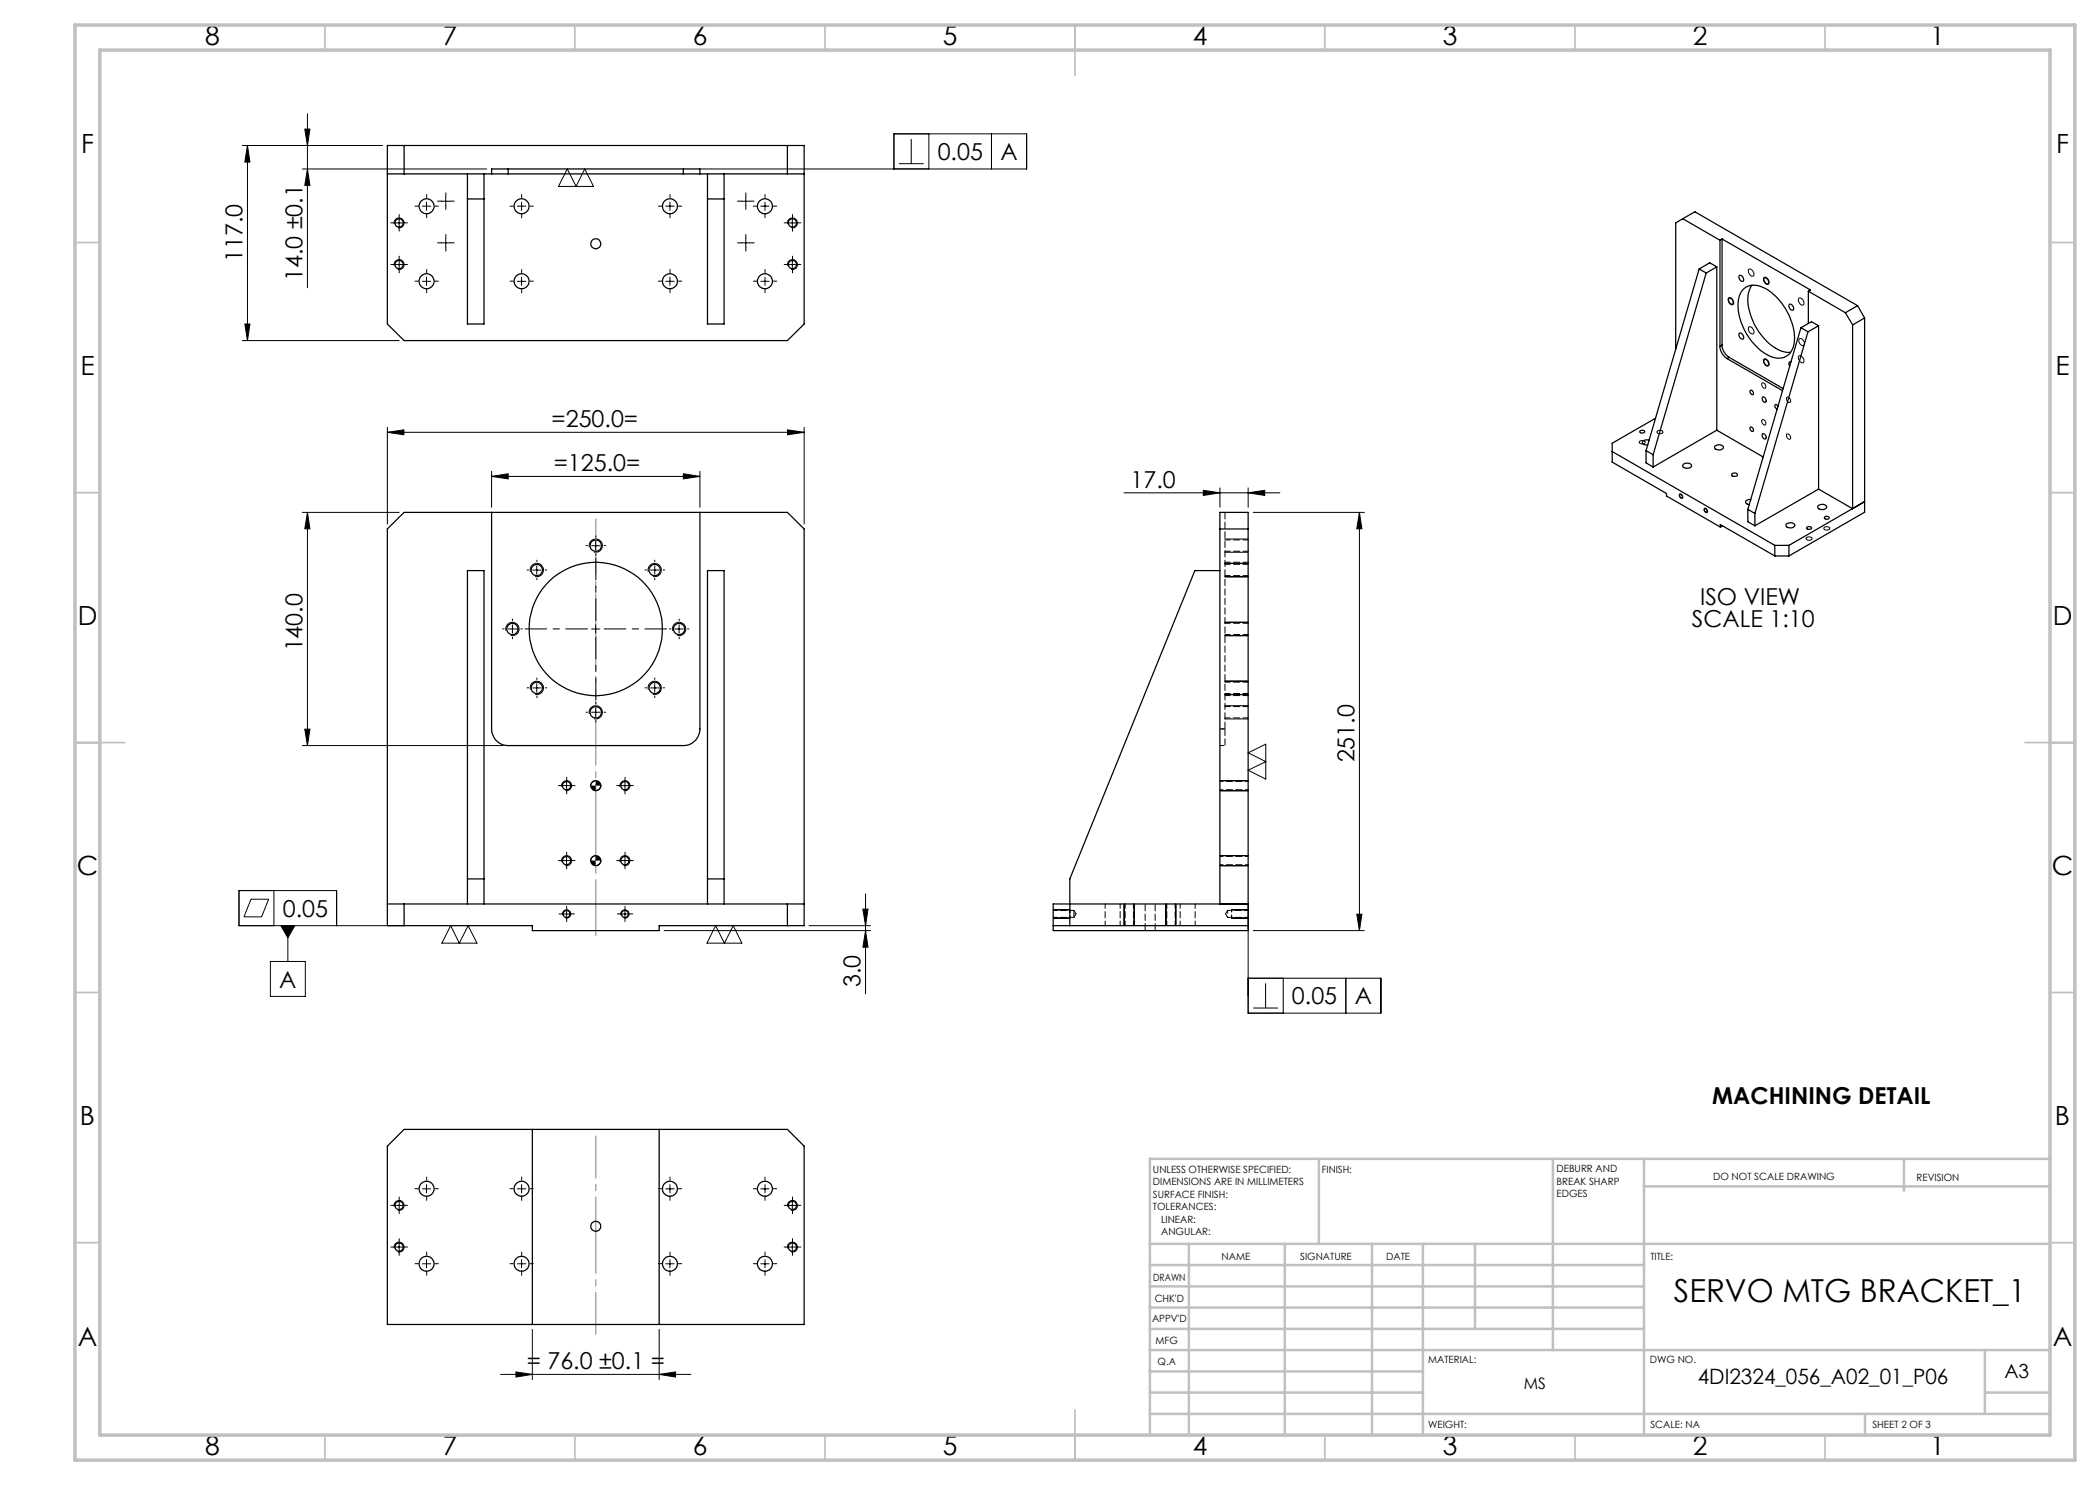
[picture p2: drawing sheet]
<svg xmlns="http://www.w3.org/2000/svg" width="420mm" height="297mm" viewBox="0 0 420 297" stroke-linecap="round" stroke-linejoin="round" font-family="sans-serif">
<g fill="none" stroke="#000" stroke-width=".2">
<path d="M48.5 29.1h28M49.5 29.1v39M49.5 29.1l.5 3.3h-1zM60.5 33.8h36.8M61 25.8h1l-.5 3.3zM61.5 22.8v34.7M61.5 33.8l.5 3.3h-1zM89.1 39.4v1.7M113.5 33.8l1.7 3.5 1.7-3.5 1.8 3.5h-7zM140 33.8h65.3v-7h-26.5v7M149.2 39.4v1.7M179.8 32.7h4.9"/>
<path d="M182.2 27.8v4.9M185.8 26.8v7M198.3 26.8v7M78.8 53.2a1.01 1.01 0 0 1 1-1.3 1.01 1.01 0 0 1 1 1.1 1.01 1.01 0 0 1-1.2 .9M78.8 44.8a1 1 0 0 1 .9-1.2 1 1 0 0 1 1.1 1.1 1 1 0 0 1-1.2 .8M79 52.9h1.6M79 44.6h1.6M79.8 43.7v1.7M79.8 52.1v1.7M84.5 56.3h1.6M84.5 41.2h1.6M85.3 40.4v1.7"/>
<path d="M85.3 55.4v1.7M88.3 40.2h1.7M88.3 48.6h1.7M89.1 47.8v1.6M103.5 56.3h1.7M103.5 41.2h1.7M104.3 40.4v1.7M104.3 55.4v1.7M133.1 56.3h1.7M133.1 41.2h1.7M134 40.4v1.7M134 55.4v1.7"/>
<path d="M148.3 40.2h1.7M148.3 48.6h1.7M149.2 47.8v1.6M152.2 56.3h1.6M152.2 41.2h1.6M153 40.4v1.7M153 55.4v1.7M157.5 53.2a1 1 0 0 1 .9-1.3 1 1 0 0 1 1.1 1.1 1 1 0 0 1-1.3 .9M157.5 44.8a.99 .99 0 0 1 .9-1.2 .99 .99 0 0 1 1.1 1.1 .99 .99 0 0 1-1.3 .8M157.7 52.9h1.6M157.7 44.6h1.6M158.5 43.7v1.7"/>
<path d="M158.5 52.1v1.7M345.8 59.5a.91 .91 0 0 1 .7 1.5 .92 .92 0 0 1-.7-1.5zM349.8 53.8a.95 .95 0 0 1 .9 1.4 .93 .93 0 0 1-.9-1.4zM352.8 55.5a.88 .88 0 0 1 .9 .4 .88 .88 0 0 1-.1 1 1.02 1.02 0 0 1-.8-1.4zM359.8 59.7a.84 .84 0 0 1 .8 .4 .84 .84 0 0 1-.1 .9 1.05 1.05 0 0 1-.7-1.3zM48.5 68.1h31.3M49 64.8h1l-.5 3.3zM349.8 65.4a.87 .87 0 0 1 1 1.1 .46 .46 0 0 1-.5 .3 .46 .46 0 0 1-.4-.3l-.2-.6zM352.4 76.7a.57 .57 0 0 1 .7 .2 .57 .57 0 0 1-.2 .7l-.4-.3zM352.8 71.8a.86 .86 0 0 1 .9 .5 .86 .86 0 0 1-.1 .9 .98 .98 0 0 1-.8-1.4zM357.3 79.5a.57 .57 0 0 1 .7 .3 .57 .57 0 0 1-.1 .7l-.5-.4zM359.7 71.3a.79 .79 0 0 1 .9 .1 .79 .79 0 0 1 .2 .8 .46 .46 0 0 1-.5 .4 .46 .46 0 0 1-.4-.5l-.2-.3z"/>
<path d="M359.9 67.7a.89 .89 0 0 1 .8 .5 .89 .89 0 0 1 0 .9 1.01 1.01 0 0 1-.8-1.4zM77.5 86.5l3.3-.5v1zM77.5 85.5v19.3M77.5 86.5h83.3M98.3 95.3l3.3-.5v1zM98.3 94.3v7.2M98.3 95.3h41.7M136.7 94.8l3.3 .5-3.3 .5zM140 94.3v7.2M157.5 86l3.3 .5-3.3 .5zM160.8 85.5v19.3M224.8 98.6h31.2"/>
<path d="M240.7 98.1l3.3 .5-3.3 .5zM244 97.6v3.9M249.6 98.6l3.3-.5v1zM249.6 97.6v3.9M327.9 88.3a.7 .7 0 0 1 1.1 .2 .63 .63 0 0 1-.6 .3 .63 .63 0 0 1-.5-.5zM331.4 86.3a.68 .68 0 0 1 1.2 .2 .68 .68 0 0 1-1.2-.2zM335.9 98.8a.54 .54 0 0 1 .6 .3 .54 .54 0 0 1-.1 .6l-.4-.3zM352.5 83.9a.63 .63 0 0 1 .6 .4 .63 .63 0 0 1-.2 .7l-.4-.3-.2-.4zM357.4 86.8a.61 .61 0 0 1 .6 .4 .61 .61 0 0 1-.1 .7l-.5-.5zM60.5 102.5h19.3M61.5 102.5v46.6M61.5 102.5l.5 3.3h-1z"/>
<path d="M106.1 114.4a1.33 1.33 0 0 1 1.1-1.7 1.33 1.33 0 0 1 1.5 1.4 1.33 1.33 0 0 1-1.7 1.2M106.5 114h1.7M107.4 113.2v1.7M117.9 109.5a1.33 1.33 0 0 1 1.1-1.7 1.33 1.33 0 0 1 1.5 1.4 1.33 1.33 0 0 1-1.7 1.2M118.3 109.1h1.7M119.1 108.3v1.7M129.6 114.4a1.33 1.33 0 0 1 1.2-1.7 1.33 1.33 0 0 1 1.4 1.4 1.33 1.33 0 0 1-1.6 1.2M130.1 114h1.7M131 113.2v1.7M245 115.4h4.6M245 112.7h4.6M245 107.8h4.6"/>
<path d="M245 110.5h4.6M250.6 102.5h22.3M271.9 102.5v83.6M271.9 102.5l.5 3.3h-1zM340.9 101.7a.51 .51 0 0 1 .5 .3 .51 .51 0 0 1-.1 .5l-.4-.3zM361.4 107.5l.4-.1a.39 .39 0 0 1 .6 .3 .39 .39 0 0 1-.6 .4l-.3-.1a.3 .3 0 0 1-.3-.2 .3 .3 0 0 1 .2-.3zM364.8 105.5a.65 .65 0 0 1 1.1 .3 .69 .69 0 0 1-1.1-.2zM101.2 126.1a1.34 1.34 0 0 1 1.2-1.6 1.34 1.34 0 0 1 1.4 1.5 1.34 1.34 0 0 1-1.7 1.1M101.6 125.8h1.7M102.5 125v1.6M106.1 137.9a1.34 1.34 0 0 1 1.2-1.6 1.34 1.34 0 0 1 1.4 1.4 1.34 1.34 0 0 1-1.7 1.2M106.5 137.6h1.7"/>
<path d="M107.4 136.7v1.7M118.3 125.8h1.7M119.1 125v1.6M129.6 137.9a1.34 1.34 0 0 1 1.2-1.6 1.34 1.34 0 0 1 1.5 1.4 1.34 1.34 0 0 1-1.7 1.2M130.1 137.6h1.7M131 136.7v1.7M134.5 126.1a1.35 1.35 0 0 1 1.2-1.6 1.35 1.35 0 0 1 1.5 1.4 1.35 1.35 0 0 1-1.7 1.2M135 125.8h1.7M135.8 125v1.6M245 138.9h4.6M245 136.2h4.6M245 124.5h4.6"/>
<path d="M245 127.1h4.6M60.5 149.1h40.1M61 145.8h1l-.5 3.3zM112.4 157.4a1 1 0 0 1 .8-1.3 1 1 0 0 1 1.1 1.1 1 1 0 0 1-1.2 .9M112.5 157.1h1.7M113.3 156.3v1.7M117.9 142.8a1.33 1.33 0 0 1 1.1-1.7 1.33 1.33 0 0 1 1.5 1.5 1.33 1.33 0 0 1-1.7 1.2M118.3 142.4h1.7M119.1 156.1a1.02 1.02 0 0 0-1 1M119.1 141.6v1.7M120.2 157.1a1.02 1.02 0 0 1-1.1 1M124 157.4a1.01 1.01 0 0 1 .9-1.3 1.01 1.01 0 0 1 1.1 1.1 1.01 1.01 0 0 1-1.3 .9"/>
<path d="M124.1 157.1h1.7M125 156.3v1.7M244 158.1h5.6M244 156.1h5.6M245 141.1h4.6M245 143.8h4.6M249.6 150.6l3.6-1.8v7l-3.6-1.7 3.6-1.8zM50.2 179.8h3.5l-1.4 3.6h-3.5zM54.8 178.1v7M112.4 172.4a1 1 0 0 1 .8-1.3 1 1 0 0 1 1.1 1.1 1 1 0 0 1-1.2 .9M112.5 172.1h1.7M113.3 171.3v1.7"/>
<path d="M119.1 171.1a1.02 1.02 0 0 0-1 1M120.2 172.1a1.02 1.02 0 0 1-1.1 1M124 172.4a1.01 1.01 0 0 1 .9-1.3 1.01 1.01 0 0 1 1.1 1.1 1.01 1.01 0 0 1-1.3 .9M124.1 172.1h1.7M125 171.3v1.7M173.1 178.8v20M244 173.1h5.6M244 171.1h5.6M54.1 192.3h7v7h-7zM56.2 185.1h2.7l-1.3 2.5zM57.6 185.1v7.2M67.3 185.1v-7h-19.5v7h33"/>
<path d="M90.1 185.1l1.8 3.5 1.7-3.5 1.8 3.5h-7zM112.5 183a.83 .83 0 0 1 .7-1 .83 .83 0 0 1 .9 .9 .83 .83 0 0 1-1 .7M112.5 182.8h1.7M113.3 182v1.6M124.1 182.8h1.7M124.2 183a.83 .83 0 0 1 .7-1 .83 .83 0 0 1 .9 .9 .83 .83 0 0 1-1 .7M125 182v1.6M132.8 186.1h41.3M143.1 185.1l1.8 3.5 1.7-3.5 1.8 3.5h-7zM161.8 185.1h12.3M172.6 181.8h1l-.5 3.3zM173.1 186.1l.5 3.3h-1z"/>
<path d="M210.6 182h3.4M210.6 183.6h3.4M224.8 180.8v4.3M226.8 180.8v4.3M233.2 180.8v4.3M235.2 180.8v4.3M246.3 182h3.3M246.3 183.6h3.3M249.6 180.8v21.8h26.6v-7h-26.6M250.6 186.1h22.3M253.1 196.7v4.9M256.6 195.6v7"/>
<path d="M269.2 195.6v7M271.4 182.8h1l-.5 3.3zM250.6 201.6h5M84.5 237.8h1.6M85.3 236.9v1.7M103.5 237.8h1.7M104.3 236.9v1.7M133.1 237.8h1.7M134 236.9v1.7M152.2 237.8h1.6M153 236.9v1.7M78.8 241.3a1.01 1.01 0 0 1 1-1.2 1.01 1.01 0 0 1 1 1.1 1.01 1.01 0 0 1-1.2 .9"/>
<path d="M78.8 249.7a1.01 1.01 0 0 1 .9-1.3 1.01 1.01 0 0 1 1.1 1.1 1.01 1.01 0 0 1-1.2 .9M79 241.1h1.6M79 249.4h1.6M79.8 240.3v1.6M79.8 248.6v1.7M84.5 252.8h1.6M85.3 251.9v1.7M103.5 252.8h1.7M104.3 251.9v1.7M133.1 252.8h1.7M134 251.9v1.7M152.2 252.8h1.6"/>
<path d="M153 251.9v1.7M157.5 241.3a1 1 0 0 1 .9-1.2 1 1 0 0 1 1.1 1.1 1 1 0 0 1-1.3 .9M157.5 249.7a1 1 0 0 1 .9-1.3 1 1 0 0 1 1.1 1.1 1 1 0 0 1-1.3 .9M157.7 241.1h1.6M157.7 249.4h1.6M158.5 240.3v1.6M158.5 248.6v1.7M100.1 274.9h38.1M103.2 274.4l3.3 .5-3.3 .5zM106.5 265.9v10M131.8 274.9l3.3-.5v1zM131.8 265.9v10"/>
</g>
<path d="M119.2 187.1v-83.3" fill="none" stroke="#808080" stroke-width=".2" stroke-dasharray="15.2 1.3 1.3 1.3" stroke-dashoffset="4.1"/>
<path d="M119.2 227.2v39.7" fill="none" stroke="#808080" stroke-width=".2" stroke-dasharray="15.2 1.3 1.3 1.3" stroke-dashoffset="6.8"/>
<g fill="none" stroke="#c0c0c0" stroke-width=".35">
<path d="M65 5v5M115 5v5M165 5v5M215 5v10M265 5v5M315 5v5M365 5v5M15 48.5h5M410 48.5h5M15 98.5h5M410 98.5h5M15 148.5h10"/>
<path d="M405 148.5h10M15 198.5h5M410 198.5h5M15 248.5h5M410 248.5h5M65 287v5M115 287v5M165 287v5M215 282v10M265 287v5M315 287v5M365 287v5"/>
</g>
<g fill="none" stroke="#c0c0c0" stroke-width=".5">
<path d="M263.8 231.8v17M310.6 231.8v38.2M328.8 231.8v55.2M328.8 237.3h81.2M380.8 231.8v6.4M410 231.8h-180v55.2M230 248.8h180M230 257.3h98.8M230 253h98.8M237.8 248.8v38.2M257 248.8v38.2M274.4 248.8v38.2"/>
<path d="M284.6 248.8v38.2M295 248.8v17M230 265.8h98.8M230 261.5h98.8M230 278.5h54.6M230 274.3h54.6M230 270h180M397 278.5h13M397 270v12.8M230 282.8h180M373 282.8v4.2"/>
</g>
<path d="M15 5h400v287h-400zM20 10h390v277h-390z" fill="none" stroke="#c0c0c0" stroke-width=".7"/>
<g fill="none" stroke="#000" stroke-width=".2" stroke-dasharray="15.2 1.3 1.3 1.3">
<path d="M85.3 39.6v-.7M89.2 39.4v-.8M104.3 39.6v-.7M134 39.6v-.7M149.2 39.4v-.8M153 39.6v-.7M79 52.9h-.8M79 44.6h-.8M79.8 52.1v-.9M79.8 53.7v.9M79.8 43.7v-.8M79.8 45.4v.8"/>
<path d="M80.7 52.9h.8M80.7 44.6h.8M83.7 41.2h-.7M83.7 56.2h-.7M85.3 42.9v.7M85.3 54.6v-.7M85.3 57.9v.7M87 41.2h.7M87 56.2h.7M88.3 40.2h-.8M88.3 48.6h-.8M89.2 41.1v.8"/>
<path d="M89.2 47.7v-.8M89.2 49.4v.8M90 40.2h.8M90 48.6h.8M102.7 41.2h-.7M102.7 56.2h-.7M104.3 42.9v.7M104.3 54.6v-.7M104.3 57.9v.7M106 41.2h.7M106 56.2h.7M132.3 56.2h-.6"/>
<path d="M132.3 41.2h-.6M134 54.6v-.7M134 57.9v.7M134 42.9v.7M135.7 56.2h.6M135.7 41.2h.6M148.3 40.2h-.8M148.3 48.6h-.8M149.2 41.1v.8M149.2 47.7v-.8M149.2 49.4v.8M150 40.2h.8"/>
<path d="M150 48.6h.8M151.3 56.2h-.6M151.3 41.2h-.6M153 54.6v-.7M153 57.9v.7M153 42.9v.7M154.7 56.2h.6M154.7 41.2h.6M157.7 52.9h-.9M157.7 44.6h-.9M158.5 52.1v-.9M158.5 53.7v.9"/>
<path d="M158.5 43.7v-.8M158.5 45.4v.8M159.3 52.9h.9M159.3 44.6h.9M105.7 114h-.3M107.4 112.3v-.3M107.4 115.7v.3M109 114h.3M117.5 109.1h-.3M119.2 107.4v-.3M119.2 110.8v.3M120.8 109.1h.3"/>
<path d="M129.3 114h-.3M131 112.3v-.3M131 115.7v.3M132.6 114h.3M100.8 125.8h-.3M102.5 124.1v-.3M102.5 127.4v.3M104.2 125.8h.3M105.7 137.6h-.3M107.4 135.9v-.3M107.4 139.2v.3M109 137.6h.3"/>
<path d="M129.3 137.6h-.3M131 135.9v-.3M131 139.2v.3M132.6 137.6h.3M134.2 125.8h-.3M135.8 124.1v-.3M135.8 127.4v.3M137.5 125.8h.3M112.5 157.1h-.8M113.3 156.3v-.9M113.3 157.9v.9M114.2 157.1h.8"/>
<path d="M117.5 142.4h-.3M119.2 140.8v-.3M119.2 144.1v.3M120.8 142.4h.3M124.2 157.1h-.9M125 156.3v-.9M125 157.9v.9M125.8 157.1h.9M112.5 172.1h-.8M113.3 171.3v-.9M113.3 172.9v.9M114.2 172.1h.8"/>
<path d="M124.2 172.1h-.9M125 171.3v-.9M125 172.9v.9M125.8 172.1h.9M112.5 182.8h-.7M113.3 181.9v-.7M113.3 183.6v.7M114.2 182.8h.7M124.2 182.8h-.7M125 181.9v-.7M125 183.6v.7M125.8 182.8h.7"/>
<path d="M83.7 237.7h-.7M85.3 236.1v-.7M85.3 239.4v.7M87 237.7h.7M102.7 237.7h-.7M104.3 236.1v-.7M104.3 239.4v.7M106 237.7h.7M132.3 237.7h-.6M134 236.1v-.7M134 239.4v.7M135.7 237.7h.6"/>
<path d="M151.3 237.7h-.6M153 236.1v-.7M153 239.4v.7M154.7 237.7h.6M79 241.1h-.8M79 249.4h-.8M79.8 240.2v-.8M79.8 241.9v.8M79.8 248.6v-.9M79.8 250.2v.9M80.7 241.1h.8M80.7 249.4h.8"/>
<path d="M83.7 252.7h-.7M85.3 251.1v-.7M85.3 254.4v.7M87 252.7h.7M102.7 252.7h-.7M104.3 251.1v-.7M104.3 254.4v.7M106 252.7h.7M132.3 252.7h-.6M134 251.1v-.7M134 254.4v.7M135.7 252.7h.6"/>
<path d="M151.3 252.7h-.6M153 251.1v-.7M153 254.4v.7M154.7 252.7h.6M157.7 241.1h-.9M157.7 249.4h-.9M158.5 240.2v-.8M158.5 241.9v.8M158.5 248.6v-.9M158.5 250.2v.9M159.3 241.1h.9M159.3 249.4h.9"/>
</g>
<path d="M117.5 125.8h-12.5M119.2 124.1v-12.5M119.2 127.4v12.5M120.8 125.8h12.5" fill="none" stroke="#000" stroke-width=".2" stroke-dasharray="15.2 1.3 1.3 1.3" stroke-dashoffset="10.9"/>
<path d="M214 183.6v-1.7M246.3 181.9v1.7" fill="none" stroke="#000" stroke-width=".2" stroke-dasharray="1.3 .6" stroke-dashoffset=".8"/>
<g fill="#000">
<path d="M77.5 86.5l3.3-.5v1zM157.5 86l3.3 .5-3.3 .5zM98.3 95.3l3.3-.5v1zM136.7 94.8l3.3 .5-3.3 .5zM103.2 274.4l3.3 .5-3.3 .5zM131.8 274.9l3.3-.5v1z"/>
<path d="M240.7 98.1l3.3 .5-3.3 .5zM249.6 98.6l3.3-.5v1z"/>
<path d="M61.5 102.5l.5 3.3h-1zM61 145.8h1l-.5 3.3zM271.9 102.5l.5 3.3h-1zM271.4 182.8h1l-.5 3.3zM61 25.8h1l-.5 3.3zM61.5 33.8l.5 3.3h-1z"/>
<path d="M56.2 185.1l1.4 2.5 1.3-2.5zM118.1 172.1a1.02 1.02 0 0 0 1 1v-1zM119.1 171.1v1h1.1a1.02 1.02 0 0 0-1.1-1zM118.1 157.1a1.02 1.02 0 0 0 1 1v-1zM119.1 156.1v1h1.1v-.1a1.05 1.05 0 0 0-1.1-.9z"/>
<path d="M173.1 186.1l.5 3.3h-1zM172.6 181.8h1l-.5 3.3zM49 64.8h1l-.5 3.3zM49.5 29.1l.5 3.3h-1z"/>
</g>
<g fill="none" stroke="#000" stroke-width=".25">
<path d="M77.5 29.1h83.3v35.7l-3.3 3.3h-76.7l-3.3-3.3zM77.5 34.8h20.8M80.8 29.1v5.7M93.5 34.8v30h3.3v-30M93.5 39.8h3.3M98.3 34.8h3.3M98.3 34.8v-1h41.7v1M101.6 34.8h35.1M101.6 33.8v1M136.7 34.8h3.3M136.7 33.8v1M140 34.8h20.8"/>
<path d="M141.5 34.8v30h3.3v-30M141.5 39.8h3.3M157.5 29.1v5.7M336.5 43.7l-1.4 .9v25.2M336.5 43.7l7.5 4.3M336.5 43.7l2.5-1.3 32.5 18.7M339.8 53.8l1.4 .8M339.8 53.8l-10.6 36.3M341.2 54.6l-10.6 36.3M343.4 53.4l-2.2 1.2M343.4 53.4v32.6M343.4 53.4l-1.5-.8-2.1 1.2"/>
<path d="M344 48v21.3M344.4 47.8l17.7 10.2-.4 .2M344.4 47.8l-.4 .2M344.4 47.8v21.2M345.9 59.7a.78 .78 0 0 1 .6 1.2 .78 .78 0 0 1-.6-1.2zM347.8 55.1a.67 .67 0 0 1 .8 .4 .67 .67 0 0 1-.2 .8 .94 .94 0 0 1-.6-1.2zM348.7 57.8a3.9 3.9 0 0 1 4.8 .1 12.4 12.4 0 0 1 5.3 10.7 3.2 3.2 0 0 1-4.9 2.6 12 12 0 0 1-6.2-11.1l.4-1.3zM350.4 57a6.1 6.1 0 0 0-.4 5.4 11.5 11.5 0 0 0 6.6 7.9l1.5 .2M352.8 55.6a.72 .72 0 0 1 .8 .4 .72 .72 0 0 1 0 .8 .85 .85 0 0 1-.8-1.2zM361.7 58.2v6.5M361.7 58.2l7.4 4.3M344 69.3a3 3 0 0 0 1.4 2.4"/>
<path d="M344.4 69a3 3 0 0 0 1.4 2.5M344.4 69l-.4 .3M345.4 71.7l11.1 6.4M345.8 71.5l10.8 6.2M345.8 71.5l-.4 .2M347.8 66.7a.75 .75 0 0 1 .8 .3 .75 .75 0 0 1 0 .8 .89 .89 0 0 1-.8-1.1zM350.1 78.1a.55 .55 0 0 1 .5 .3 .55 .55 0 0 1 0 .5 .58 .58 0 0 1-.5-.8zM352.5 79.5a.57 .57 0 0 1 .6 .3 .57 .57 0 0 1-.1 .7 .82 .82 0 0 1-.5-1zM352.8 72a.72 .72 0 0 1 .8 .3 .72 .72 0 0 1 0 .8 .85 .85 0 0 1-.8-1.1zM357.9 60.9a.78 .78 0 0 1 .7 1.2 .78 .78 0 0 1-.7-1.2zM358.2 72.4a.45 .45 0 0 0-.5 .3 .45 .45 0 0 0 .2 .5M360.2 65.5l-10.6 36.4"/>
<path d="M360.2 65.5l1.4 .9M361.6 66.4l-10.6 36.3M363.7 65.2v32.6M363.7 65.2l-2.1 1.2M363.7 65.2l-1.4-.9-2.1 1.2M369.1 62.5l1.4 2.5M370.5 65v36.7M371.5 61.1l-2.4 1.4M371.5 61.1l1.4 2.5M372.9 63.6l-2.4 1.4M372.9 63.6v38.8l-15.1 8.8M322.4 90.3l32.6 18.8"/>
<path d="M328 86.2a.51 .51 0 0 1 .5-.2 .51 .51 0 0 1 .4 .4 .47 .47 0 0 1-.5 .3 .47 .47 0 0 1-.4-.5zM329.2 90.1l1.4 .8M329.2 90.1v2.5l1.4 .8M329.8 88a.84 .84 0 0 0-1.3 .6l.4 .3 .6 .1M330.6 90.9v2.5M331.1 83.6l-8.7 5v3.8l10.9 6.3v.5l10.8 6.2M336 98.8a.45 .45 0 0 1 .4 .3 .45 .45 0 0 1-.1 .5 .5 .5 0 0 1-.3-.8zM336.6 92.9a1.01 1.01 0 0 1 1.7 .3 1.11 1.11 0 0 1-1.8 0zM343.1 89.1a1.15 1.15 0 0 1 1.6 .3 1.02 1.02 0 0 1-1.8 .1zM343.4 86l9.2 5.4M343.4 86l-12.8 7.4M346.4 94.8a.66 .66 0 0 1 1.1 .2 .68 .68 0 0 1-1.2-.1z"/>
<path d="M350 85.5a.5 .5 0 0 1 .6 .2 .5 .5 0 0 1 0 .6 .63 .63 0 0 1-.6-.8zM350.2 99.9a.63 .63 0 0 0-.8 .1 .63 .63 0 0 0-.2 .7l.6 .2M352.5 86.7a.67 .67 0 0 1 .6 .4 .67 .67 0 0 1 0 .7 .73 .73 0 0 1-.6-1.1zM355.6 81.3l-.3-.4a.36 .36 0 0 0-.4 .3 .36 .36 0 0 0 .3 .4l.2 .2M363.7 97.8l6.8 3.9M363.7 97.8l-12.7 7.4M77.5 105.8l3.3-3.3h76.7l3.3 3.3v79.3h-29v1h-25.3v-1h-29zM98.3 102.5v43.3a3.3 3.3 0 0 0 3.3 3.3h35.1a3.3 3.3 0 0 0 3.3-3.3v-43.3M244 114.1h-5l-25 61.7v9.3M244 105.8h5.6M340.9 101.8a.4 .4 0 0 1 .5 .2 .4 .4 0 0 1-.1 .5l-.3-.2zM344.1 105.4v-.5l10.9 6.3"/>
<path d="M344.5 105.2l-.4 .2M349.6 101.9l1.4 .8M349.6 101.9v2.4l1.4 .9M351 102.7v2.5M355 109.1h2.8M355 111.2h2.8M355 109.1v2.1M357.3 104.8a1 1 0 0 1 1.7 .4 1.08 1.08 0 0 1-1.8-.1zM357.8 109.1v2.1M361.4 105.4a.58 .58 0 0 1 .9 .3 .49 .49 0 0 1-.6 .2 .49 .49 0 0 1-.3-.5zM363.6 101.2a1.04 1.04 0 0 1 1.7 .3 1.05 1.05 0 0 1-1.8-.2zM364.9 103.4a.56 .56 0 0 1 .9 .2 .49 .49 0 0 1-.5 .3 .49 .49 0 0 1-.4-.5z"/>
<path d="M370.5 101.7l2.4-1.4-15.1 8.8M93.5 175.8h3.3M141.5 175.8h3.3M77.5 180.8h83.3M80.8 180.8v4.3M93.5 180.8v-66.7h3.3v66.7M141.5 180.8v-66.7h3.3v66.7M157.5 180.8v4.3M210.6 185.1h39M244 180.8v-78.3h5.6v83.6h-39v-5.3h39M80.8 225.9h76.7l3.3 3.3v35.7h-83.3v-35.7zM106.5 225.9v39"/>
<path d="M131.8 225.9v39"/>
<circle cx="79.8" cy="52.9" r=".84"/>
<circle cx="79.8" cy="44.6" r=".84"/>
<circle cx="85.3" cy="56.2" r="1.5"/>
<circle cx="85.3" cy="41.2" r="1.51"/>
<circle cx="104.3" cy="56.2" r="1.5"/>
<circle cx="104.3" cy="41.2" r="1.51"/>
<circle cx="119.2" cy="48.7" r=".99"/>
<circle cx="134" cy="56.2" r="1.5"/>
<circle cx="134" cy="41.2" r="1.51"/>
<circle cx="153" cy="56.3" r="1.49"/>
<circle cx="153" cy="41.3" r="1.5"/>
<circle cx="158.5" cy="52.9" r=".84"/>
<circle cx="158.5" cy="44.6" r=".84"/>
<circle cx="107.4" cy="114" r="1.14"/>
<circle cx="119.2" cy="109.1" r="1.15"/>
<circle cx="131" cy="114" r="1.13"/>
<circle cx="102.5" cy="125.8" r="1.13"/>
<circle cx="107.4" cy="137.6" r="1.14"/>
<circle cx="119.2" cy="125.8" r="13.3"/>
<circle cx="131" cy="137.6" r="1.13"/>
<circle cx="135.8" cy="125.8" r="1.13"/>
<circle cx="113.3" cy="157.2" r=".84"/>
<circle cx="119.2" cy="142.5" r="1.15"/>
<circle cx="119.2" cy="157.1" r="1"/>
<circle cx="125" cy="157.1" r=".83"/>
<circle cx="113.3" cy="172.1" r=".84"/>
<circle cx="119.2" cy="172.1" r="1"/>
<circle cx="125" cy="172.1" r=".83"/>
<circle cx="113.3" cy="182.8" r=".7"/>
<circle cx="125" cy="182.8" r=".7"/>
<circle cx="85.3" cy="237.8" r="1.49"/>
<circle cx="104.3" cy="237.7" r="1.5"/>
<circle cx="134" cy="237.7" r="1.5"/>
<circle cx="153" cy="237.7" r="1.5"/>
<circle cx="79.8" cy="249.4" r=".84"/>
<circle cx="79.8" cy="241.1" r=".84"/>
<circle cx="85.3" cy="252.8" r="1.48"/>
<circle cx="104.3" cy="252.7" r="1.5"/>
<circle cx="119.2" cy="245.3" r="1"/>
<circle cx="134" cy="252.7" r="1.5"/>
<circle cx="153" cy="252.7" r="1.5"/>
<circle cx="158.5" cy="249.4" r=".84"/>
<circle cx="158.5" cy="241.1" r=".84"/>
</g>
<path d="M245 145.8v-43.4M245 149.1v-3.3M229 180.8v5.3M231 186.1v-5.3" fill="none" stroke="#000" stroke-width=".2" stroke-dasharray="1.3 .6" stroke-dashoffset="-.1"/>
<path d="M244 149.1h1M244 145.8h1M245 145.8h-1M210.7 183.5h4.1M214.8 182.1h-4.1M245.5 183.5h4.2M249.7 182.1h-4.2" fill="none" stroke="#000" stroke-width=".2" stroke-dasharray="1.3 .6" stroke-dashoffset=".5"/>
<path d="M244 157.9h5.7M244 158.1h5.7M249.7 156.3h-5.7M249.7 156.1h-5.7M244 172.9h5.7M244 173.1h5.7M249.7 171.3h-5.7M249.7 171.1h-5.7M245.5 182.1v1.4" fill="none" stroke="#000" stroke-width=".2" stroke-dasharray="1.3 .6" stroke-dashoffset=".7"/>
<path d="M214.8 182.8v-.7M214.8 183.5v-.7" fill="none" stroke="#000" stroke-width=".2" stroke-dasharray="1.3 .6" stroke-dashoffset=".3"/>
<path d="M245 115.1h4.7M245 110.2h4.7M249.7 112.4h-4.7M249.7 112.9h-4.7M249.7 108h-4.7M245 126.9h4.7M245 139.1h4.7M245 138.7h4.7M249.7 124.6h-4.7M249.7 136.4h-4.7M245 143.6h4.7M249.7 141.3h-4.7" fill="none" stroke="#000" stroke-width=".2" stroke-dasharray="1.3 .6" stroke-dashoffset=".2"/>
<path d="M214.8 183.5l.4-.7M215.2 182.8l-.4-.7M221 180.8v4.3M224 185.1v-4.3M225 180.8v4.3M226.7 185.1v-4.3M233.4 180.8v4.3M235 185.1v-4.3M236 180.8v4.3M239 185.1v-4.3M245.1 182.8l.4 .7M245.5 182.1l-.4 .7" fill="none" stroke="#000" stroke-width=".2" stroke-dasharray="1.3 .6" stroke-dashoffset=".4"/>
<text font-size="6.3" x="334.8" y="260.4">SERVO MTG BRACKET_1</text>
<g font-size="5.3">
<text x="41" y="8.9">8</text>
<text x="88.5" y="8.9">7</text>
<text x="138.5" y="8.9">6</text>
<text x="188.5" y="8.9">5</text>
<text x="238.5" y="8.9">4</text>
<text x="288.5" y="8.9">3</text>
<text x="338.5" y="8.9">2</text>
<text x="386" y="8.9">1</text>
<text x="16.2" y="30.7">F</text>
<text x="411.2" y="30.7">F</text>
<text x="16.1" y="74.9">E</text>
<text x="411.1" y="74.9">E</text>
<text x="15.5" y="124.9">D</text>
<text x="410.5" y="124.9">D</text>
<text x="15.4" y="174.9">C</text>
<text x="410.4" y="174.9">C</text>
<text x="16" y="224.9">B</text>
<text x="411" y="224.9">B</text>
<text x="15.5" y="269.2">A</text>
<text x="410.5" y="269.2">A</text>
<text x="41" y="290.9">8</text>
<text x="88.5" y="290.9">7</text>
<text x="138.5" y="290.9">6</text>
<text x="188.5" y="290.9">5</text>
<text x="238.5" y="290.9">4</text>
<text x="288.5" y="290.9">3</text>
<text x="338.5" y="290.9">2</text>
<text x="386" y="290.9">1</text>
</g>
<g font-size="4.7">
<text x="187.5" y="32">0.05</text>
<text x="200.1" y="32">A</text>
<text x="48.5" y="52.4" transform="rotate(-90 48.5 52.4)">117.0</text>
<text x="60.5" y="56.2" transform="rotate(-90 60.5 56.2)">14.0 ±0.1</text>
<text x="110.3" y="85.4">=250.0=</text>
<text x="110.7" y="94.2">=125.0=</text>
<text x="226.1" y="97.5">17.0</text>
<text x="338.4" y="125.5">SCALE 1:10</text>
<text x="340" y="121">ISO VIEW</text>
<text x="60.5" y="130.3" transform="rotate(-90 60.5 130.3)">140.0</text>
<text x="270.9" y="152.5" transform="rotate(-90 270.9 152.5)">251.0</text>
<text x="56.6" y="183.4">0.05</text>
<text x="55.9" y="197.5">A</text>
<text x="172.1" y="197.5" transform="rotate(-90 172.1 197.5)">3.0</text>
<text x="258.4" y="200.9">0.05</text>
<text x="271" y="200.9">A</text>
<text x="342.4" y="220.8">MACHINING DETAIL</text>
<text x="105.4" y="273.9">= 76.0 ±0.1 =</text>
</g>
<text font-size="4.2" x="339.6" y="276.8">4DI2324_056_A02_01_P06</text>
<text font-size="3.9" x="400.9" y="275.5">A3</text>
<text font-size="3.2" x="304.8" y="277.9">MS</text>
<g font-size="2">
<text x="230.6" y="234.6">UNLESS OTHERWISE SPECIFIED:</text>
<text x="230.6" y="237.1">DIMENSIONS ARE IN MILLIMETERS</text>
<text x="230.6" y="239.6">SURFACE FINISH:</text>
<text x="264.4" y="234.6">FINISH:</text>
<text x="311.3" y="234.5">DEBURR AND</text>
<text x="311.3" y="237">BREAK SHARP</text>
<text x="311.3" y="239.5">EDGES</text>
<text x="342.6" y="236">DO NOT SCALE DRAWING</text>
<text x="383.3" y="236.2">REVISION</text>
<text x="230.6" y="242.1">TOLERANCES:</text>
<text x="232.2" y="244.6">LINEAR:</text>
<text x="232.2" y="247.1">ANGULAR:</text>
<text x="244.3" y="252">NAME</text>
<text x="260" y="251.9">SIGNATURE</text>
<text x="277.2" y="251.9">DATE</text>
<text x="330.1" y="251.9">TITLE:</text>
<text x="230.6" y="256.1">DRAWN</text>
<text x="230.9" y="260.3">CHK'D</text>
<text x="230.4" y="264.4">APPV'D</text>
<text x="231.1" y="268.8">MFG</text>
<text x="231.5" y="273">Q.A</text>
<text x="285.6" y="272.5">MATERIAL:</text>
<text x="330" y="272.5">DWG NO.</text>
<text x="285.6" y="285.5">WEIGHT:</text>
<text x="330.1" y="285.6">SCALE: NA</text>
<text x="374.5" y="285.6">SHEET 2 OF 3</text>
</g>
</svg>
